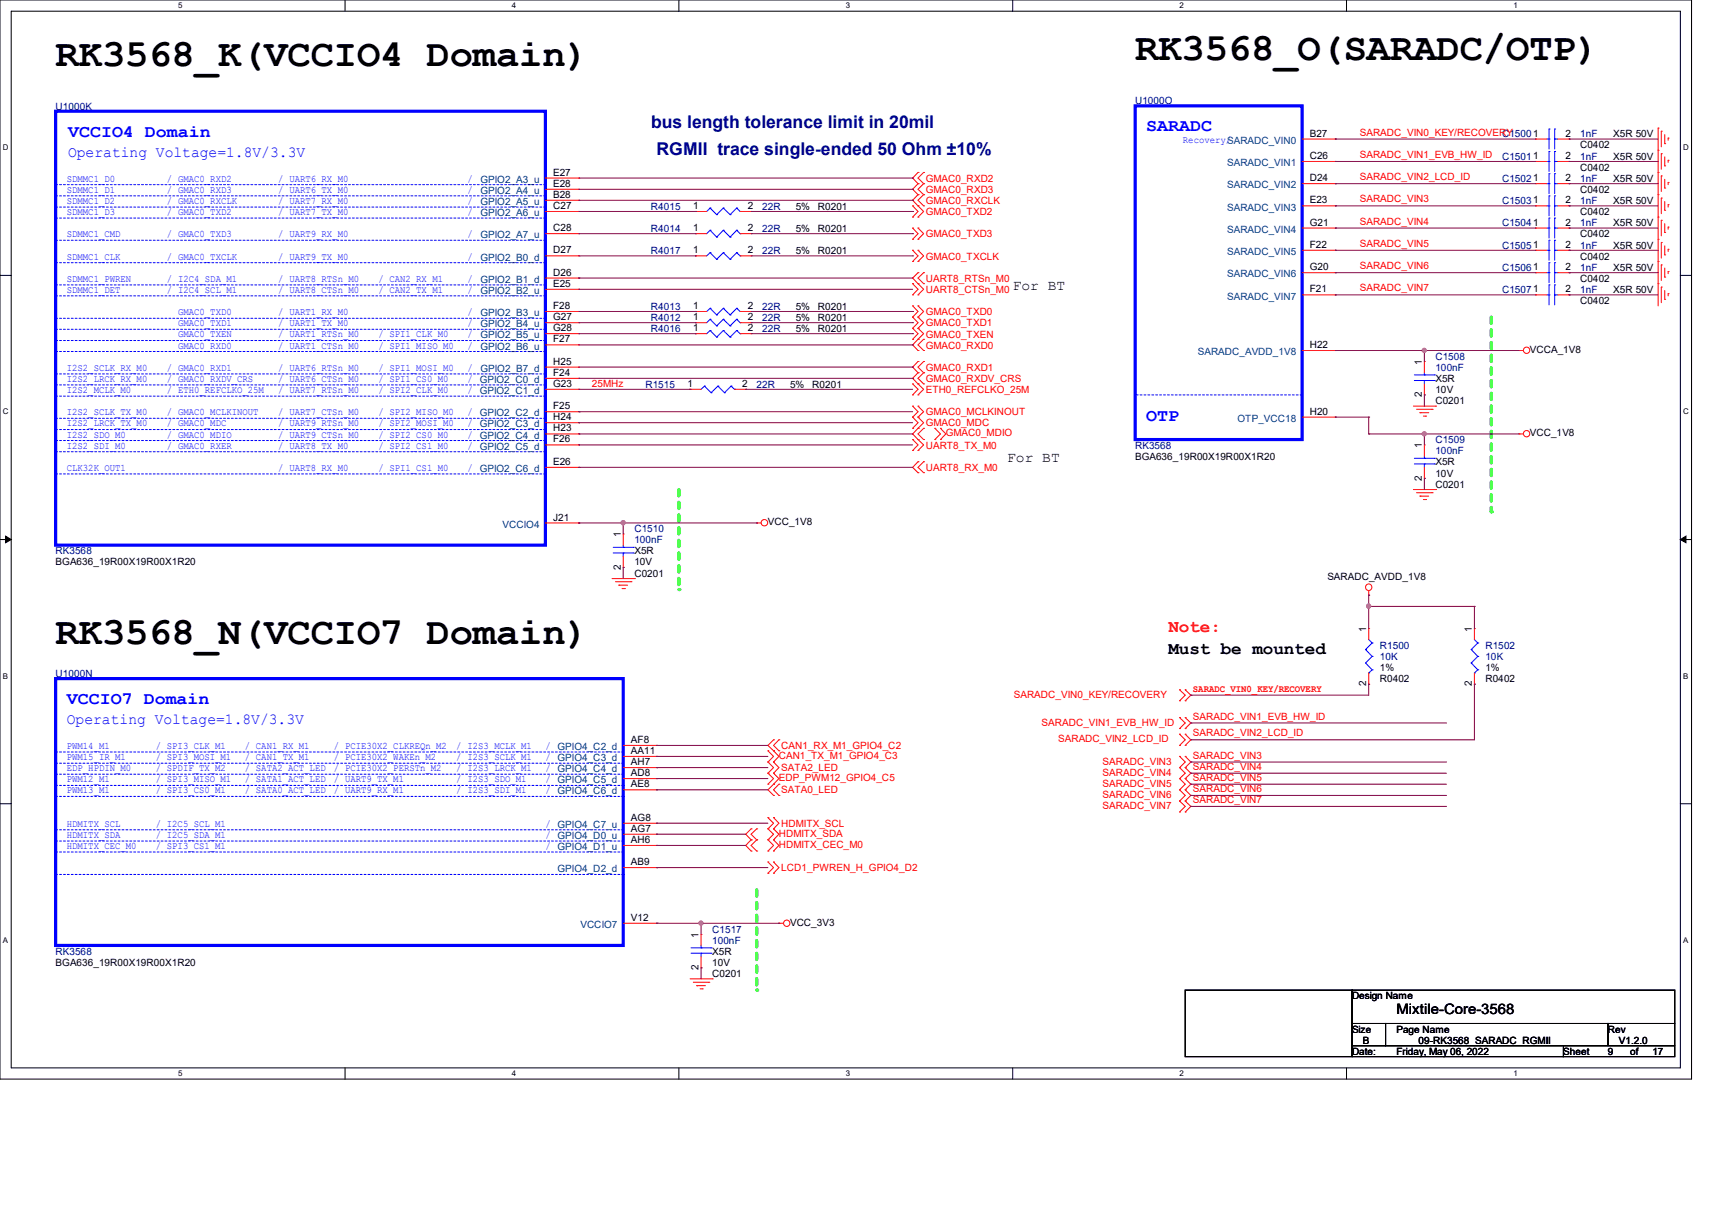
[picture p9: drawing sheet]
<svg xmlns="http://www.w3.org/2000/svg" width="297mm" height="210mm" viewBox="0 0 297 210" stroke-linecap="round" stroke-linejoin="round" font-family="sans-serif">
<path d="M0 0h293.5v187.3h-293.5zM1.9 1.9h289.6v183.4h-289.6z" fill="none" stroke="#000" stroke-width=".17"/>
<g fill="#fff">
<path d="M30.9 .2h.8v1.5h-.8z"/>
<path d="M30.9 185.5h.8v1.6h-.8z"/>
</g>
<path d="M59.9 0v1.9M59.9 185.3v2" fill="none" stroke="#000" stroke-width=".17"/>
<g fill="#fff">
<path d="M88.8 .2h.8v1.5h-.8z"/>
<path d="M88.8 185.5h.8v1.6h-.8z"/>
</g>
<path d="M117.8 0v1.9M117.8 185.3v2" fill="none" stroke="#000" stroke-width=".17"/>
<g fill="#fff">
<path d="M146.7 .2h.8v1.5h-.8z"/>
<path d="M146.7 185.5h.8v1.6h-.8z"/>
</g>
<path d="M175.7 0v1.9M175.7 185.3v2" fill="none" stroke="#000" stroke-width=".17"/>
<g fill="#fff">
<path d="M204.6 .2h.8v1.5h-.8z"/>
<path d="M204.6 185.5h.8v1.6h-.8z"/>
</g>
<path d="M233.6 0v1.9M233.6 185.3v2" fill="none" stroke="#000" stroke-width=".17"/>
<g fill="#fff">
<path d="M262.6 .2h.7v1.5h-.7z"/>
<path d="M262.6 185.5h.7v1.6h-.7z"/>
<path d="M.5 24.8h1v1.6h-1z"/>
<path d="M292 24.8h1v1.6h-1z"/>
<path d="M.5 70.7h1v1.5h-1z"/>
<path d="M292 70.7h1v1.5h-1z"/>
</g>
<path d="M0 47.8h1.9M291.5 47.8h2" fill="none" stroke="#000" stroke-width=".17"/>
<g fill="#fff">
<path d="M.5 116.5h.9v1.6h-.9z"/>
<path d="M292 116.5h.9v1.6h-.9z"/>
</g>
<path d="M0 93.6h1.9M291.5 93.6h2" fill="none" stroke="#000" stroke-width=".17"/>
<path d="M1 93l.9 .6-.9 .6zM291.5 93.6l1-.6v1.2z" fill="#000" stroke="#000" stroke-width=".17"/>
<g fill="#fff">
<path d="M.5 162.4h.9v1.5h-.9z"/>
<path d="M292 162.4h.9v1.5h-.9z"/>
</g>
<path d="M0 139.5h1.9M291.5 139.5h2" fill="none" stroke="#000" stroke-width=".17"/>
<path d="M117.8 85v17.3" fill="none" stroke="#0f0" stroke-width=".55" stroke-dasharray="1.1 1.1"/>
<circle cx="117.8" cy="102.3" r=".28" fill="#0f0" stroke-dasharray="1.1 1.1"/>
<path d="M131.3 154.4v17.4" fill="none" stroke="#0f0" stroke-width=".55" stroke-dasharray="1.1 1.1"/>
<circle cx="131.3" cy="171.8" r=".28" fill="#0f0" stroke-dasharray="1.1 1.1"/>
<path d="M258.7 55v33.8" fill="none" stroke="#0f0" stroke-width=".55" stroke-dasharray="1.1 1.1"/>
<circle cx="258.7" cy="88.8" r=".28" fill="#0f0" stroke-dasharray="1.1 1.1"/>
<g fill="none" stroke="#f00" stroke-width=".17">
<path d="M94.6 30.9h5.8M94.6 32.9h5.8M94.6 34.8h5.8M94.6 36.7h5.8M100.4 30.9h.1M100.4 32.9h.1M100.4 34.8h.1M100.4 36.7h.1M120.6 36.7h.1M120.6 36.7h2M128.4 36.7h1.9M130.3 36.7h.1"/>
<path d="M158.3 37.7h.1M158.3 35.7h.1M158.3 39.6h.1M158.3 35.7l1 1-1 1M158.3 39.6l1 1-1 .9M159.3 29.9h.1M159.3 31.9h.1M159.3 33.8h.1M159.3 35.7h.1M159.3 37.7h.1M159.3 39.6h.1M159.3 29.9l-1 1 1 1"/>
<path d="M159.3 31.9l-1 1 1 .9M159.3 33.8l-1 1 1 .9M159.3 35.7l.9 1-.9 1M159.3 39.6l.9 1-.9 .9M160.2 31.9h.1M160.2 29.9h.1M160.2 33.8h.1M160.2 35.7h.1M160.2 29.9l-.9 1 .9 1M160.2 31.9l-.9 1 .9 .9M160.2 33.8l-.9 1 .9 .9M225.9 24.1h5.7"/>
<path d="M225.9 28h5.7M225.9 31.9h5.7M225.9 35.7h5.7M225.9 39.6h5.7M231.6 24.1h.1M231.6 28h.1M231.6 31.9h.1M231.6 35.7h.1M231.6 39.6h.1M266.4 28h.1M266.4 39.6h.1M266.4 35.7h.1"/>
<path d="M266.4 31.9h.1M266.4 24.1h.1M266.4 24.1h2M266.4 28h2M266.4 31.9h2M266.4 35.7h2M266.4 39.6h2M270.3 24.1h1.9M270.3 28h1.9M270.3 31.9h1.9M270.3 35.7h1.9M270.3 39.6h1.9"/>
<path d="M272.2 28h.1M272.2 39.6h.1M272.2 35.7h.1M272.2 31.9h.1M272.2 24.1h.1M287.7 22.2h.1M287.7 26.1h.1M287.7 29.9h.1M287.7 33.8h.1M287.7 37.7h.1M287.7 22.2v30.9M288.2 22.8h.1"/>
<path d="M288.2 26.7h.1M288.2 30.5h.1M288.2 34.4h.1M288.2 38.2h.1M288.2 22.8v2.7M288.2 26.7v2.7M288.2 30.5v2.7M288.2 34.4v2.7M288.2 38.2v2.7M288.8 24.9h.1M288.8 28.8h.1M288.8 32.6h.1"/>
<path d="M288.8 36.5h.1M288.8 23.4v1.5M288.8 27.2v1.6M288.8 31.1v1.5M288.8 35v1.5M288.8 38.8v1.5M289.4 24h.1M289.4 27.8h.1M289.4 31.7h.1M289.4 35.5h.1M289.4 39.4h.1M289.4 24v.3"/>
<path d="M289.4 27.8v.4M289.4 31.7v.3M289.4 35.5v.4M289.4 39.4v.4M94.6 54.1h5.8M94.6 57.9h5.8M94.6 44.4h5.8M94.6 40.6h5.8M94.6 48.3h5.8M94.6 50.2h5.8M94.6 56h5.8M94.6 59.9h5.8"/>
<path d="M100.4 40.6h.1M100.4 44.4h.1M100.4 48.3h.1M100.4 50.2h.1M100.4 54.1h.1M100.4 56h.1M100.4 57.9h.1M100.4 59.9h.1M120.6 54.1h.1M120.6 57.9h.1M120.6 44.4h.1M120.6 40.6h.1"/>
<path d="M120.6 56h.1M120.6 54.1h2M120.6 57.9h2M120.6 44.4h2M120.6 40.6h2M120.6 56h2M128.4 54.1h1.9M128.4 57.9h1.9M128.4 44.4h1.9M128.4 40.6h1.9M128.4 56h1.9M130.3 54.1h.1"/>
<path d="M130.3 57.9h.1M130.3 44.4h.1M130.3 40.6h.1M130.3 56h.1M158.3 41.5h.1M158.3 45.4h.1M158.3 43.4h.1M158.3 51.2h.1M158.3 49.2h.1M158.3 55h.1M158.3 53.1h.1M158.3 57h.1"/>
<path d="M158.3 58.9h.1M158.3 43.4l1 1-1 1M158.3 49.2l1 1-1 1M158.3 53.1l1 1-1 .9M158.3 55l1 1-1 1M158.3 57l1 .9-1 1M159.3 41.5h.1M159.3 45.4h.1M159.3 43.4h.1M159.3 47.3h.1M159.3 49.2h.1M159.3 51.2h.1"/>
<path d="M159.3 55h.1M159.3 53.1h.1M159.3 57h.1M159.3 58.9h.1M159.3 43.4l.9 1-.9 1M159.3 47.3l-1 1 1 .9M159.3 49.2l.9 1-.9 1M159.3 53.1l.9 1-.9 .9M159.3 55l.9 1-.9 1M159.3 57l.9 .9-.9 1M159.3 58.9l-1 1 1 .9M160.2 49.2h.1"/>
<path d="M160.2 47.3h.1M160.2 58.9h.1M160.2 47.3l-.9 1 .9 .9M160.2 58.9l-.9 1 .9 .9M225.9 43.4h5.7M225.9 47.3h5.7M225.9 51.2h5.7M231.6 43.4h.1M231.6 47.3h.1M231.6 51.2h.1M266.4 43.4h.1M266.4 47.3h.1"/>
<path d="M266.4 51.2h.1M266.4 43.4h2M266.4 47.3h2M266.4 51.2h2M270.3 43.4h1.9M270.3 47.3h1.9M270.3 51.2h1.9M272.2 43.4h.1M272.2 47.3h.1M272.2 51.2h.1M287.7 41.5h.1M287.7 45.4h.1"/>
<path d="M287.7 49.2h.1M288.2 42.1h.1M288.2 46h.1M288.2 49.8h.1M288.2 42.1v2.7M288.2 46v2.7M288.2 49.8v2.7M288.8 40.3h.1M288.8 44.2h.1M288.8 48.1h.1M288.8 51.9h.1M288.8 42.7v1.5"/>
<path d="M288.8 46.5v1.6M288.8 50.4v1.5M289.4 43.3h.1M289.4 47.1h.1M289.4 51h.1M289.4 43.3v.3M289.4 47.1v.4M289.4 51v.4M94.6 75.3h5.8M94.6 63.7h5.8M94.6 65.7h5.8M94.6 67.6h5.8"/>
<path d="M94.6 71.5h5.8M94.6 73.4h5.8M94.6 77.2h5.8M100.4 63.7h.1M100.4 65.7h.1M100.4 67.6h.1M100.4 71.5h.1M100.4 73.4h.1M100.4 75.3h.1M100.4 77.2h.1M119.7 67.6h.1M119.7 67.6h1.9"/>
<path d="M127.4 67.6h2M129.4 67.6h.1M158.3 68.5h.1M158.3 66.6h.1M158.3 72.4h.1M158.3 70.5h.1M158.3 74.3h.1M158.3 78.2h.1M158.3 76.3h.1M158.3 66.6l1 1-1 .9M158.3 70.5l1 1-1 .9M158.3 72.4l1 1-1 .9"/>
<path d="M158.3 76.3l1 .9-1 1M159.3 60.8h.1M159.3 62.7h.1M159.3 64.7h.1M159.3 66.6h.1M159.3 68.5h.1M159.3 72.4h.1M159.3 70.5h.1M159.3 74.3h.1M159.3 76.3h.1M159.3 78.2h.1M159.3 62.7l-1 1 1 1"/>
<path d="M159.3 64.7l-1 1 1 .9M159.3 66.6l.9 1-.9 .9M159.3 70.5l.9 1-.9 .9M159.3 72.4l.9 1-.9 .9M159.3 74.3l-1 1 1 1M159.3 76.3l.9 .9-.9 1M160.2 60.8h.1M160.2 64.7h.1M160.2 62.7h.1M160.2 66.6h.1M160.2 76.3h.1M160.2 74.3h.1"/>
<path d="M160.2 62.7l-.9 1 .9 1M160.2 64.7l-.9 1 .9 .9M160.2 74.3l-.9 1 .9 1M162.2 76.3h.1M162.2 74.3h.1M162.2 74.3l1 1-1 1M163.2 76.3h.1M163.2 74.3h.1M163.2 74.3l.9 1-.9 1M225.9 60.8h5.7M225.9 72.4h5.7M231.6 60.8h.1"/>
<path d="M231.6 72.4h.1M245.2 70.5h3.8M245.7 71h2.8M246.3 71.6h.1M246.3 71.6h1.6M246.9 72.2h.4M247.1 77.2h.1M247.1 62.7h.1M247.1 68.5h.1M247.1 62.7v2M247.1 66.6v1.9M247.1 77.2v2"/>
<path d="M247.3 72.2h.1M248.5 71h.1M249 70.5h.1M263.5 75.3h.1M263.5 60.8h.1M263.5 75.3h.8M263.5 60.8h.8M94.6 90.8h5.8M94.6 81.1h5.8M100.4 81.1h.1M100.4 90.8h.1M108.1 92.7h.1"/>
<path d="M108.1 98.5h.1M108.1 92.7v1.9M108.1 96.5v2M131.3 90.8h.1M131.3 90.8h.7M159.3 80.1h.1M159.3 82h.1M159.3 80.1l-1 1 1 .9M160.2 82h.1M160.2 80.1h.1M160.2 80.1l-.9 1 .9 .9M245.2 85h3.8"/>
<path d="M245.7 85.5h2.8M246.3 86.1h.1M246.3 86.1h1.6M246.9 86.7h.4M247.1 83h.1M247.1 81.1v1.9M247.3 86.7h.1M248.5 85.5h.1M249 85h.1M106.2 100.4h3.9M106.8 101h2.7M107.4 101.6h.1"/>
<path d="M107.4 101.6h1.5M107.9 102.2h.4M108.3 102.2h.1M109.5 101h.1M110.1 100.4h.1M204.6 119.7h.1M204.6 119.7l1 .9-1 1M205.6 119.7h.1M205.6 119.7l1 .9-1 1M237.4 103.3h.1M237.4 109.1h.1M237.4 118.7h.1"/>
<path d="M237.4 102.5v.8M237.4 109.1v1.9M237.4 116.8v1.9M255.8 109.1h.1M255.8 118.7h.1M255.8 109.1v1.9M255.8 116.8v1.9M108.1 129.4h5.8M108.1 131.3h5.8M108.1 133.2h5.8M108.1 135.1h5.8M108.1 137.1h5.8"/>
<path d="M113.9 129.4h.1M113.9 131.3h.1M113.9 133.2h.1M113.9 135.1h.1M113.9 137.1h.1M133.2 134.2h.1M133.2 132.2h.1M133.2 130.3h.1M133.2 136.1h.1M133.2 132.2l1 1-1 1M133.2 130.3l1 1-1 .9M133.2 134.2l1 .9-1 1"/>
<path d="M134.2 128.4h.1M134.2 130.3h.1M134.2 134.2h.1M134.2 132.2h.1M134.2 136.1h.1M134.2 138h.1M134.2 128.4l-1 1 1 .9M134.2 132.2l.9 1-.9 1M134.2 130.3l.9 1-.9 .9M134.2 136.1l-1 1 1 .9M134.2 134.2l.9 .9-.9 1M135.1 130.3h.1"/>
<path d="M135.1 128.4h.1M135.1 138h.1M135.1 136.1h.1M135.1 128.4l-.9 1 .9 .9M135.1 136.1l-.9 1 .9 .9M204.6 121.6h.1M204.6 124.5h.1M204.6 126.4h.1M204.6 127.4h.1M204.6 129.4h.1M204.6 131.3h.1M204.6 133.2h.1"/>
<path d="M204.6 135.1h.1M204.6 137.1h.1M204.6 139h.1M204.6 124.5l1 1-1 .9M204.6 127.4l1 1-1 1M204.6 131.3l1 .9-1 1M204.6 133.2l1 1-1 .9M204.6 135.1l1 1-1 1M204.6 137.1l1 .9-1 1M204.6 139l1 1-1 .9M205.6 121.6h.1M205.6 126.4h.1"/>
<path d="M205.6 124.5h.1M205.6 129.4h.1M205.6 127.4h.1M205.6 133.2h.1M205.6 131.3h.1M205.6 135.1h.1M205.6 137.1h.1M205.6 139h.1M205.6 124.5l1 1-1 .9M205.6 127.4l1 1-1 1M205.6 131.3l1 .9-1 1M205.6 133.2l1 1-1 .9"/>
<path d="M205.6 135.1l1 1-1 1M205.6 137.1l1 .9-1 1M205.6 139l1 1-1 .9M108.1 142.9h5.8M108.1 144.8h5.8M108.1 146.7h5.8M108.1 150.6h5.8M113.9 142.9h.1M113.9 144.8h.1M113.9 146.7h.1M113.9 150.6h.1M130.3 145.8h.1"/>
<path d="M130.3 147.7h.1M130.3 143.8h.1M130.3 145.8l-.9 .9 .9 1M130.3 143.8l-.9 1 .9 1M131.3 147.7h.1M131.3 145.8h.1M131.3 143.8h.1M131.3 145.8l-1 .9 1 1M131.3 143.8l-1 1 1 1M133.2 147.7h.1M133.2 145.8h.1M133.2 143.8h.1"/>
<path d="M133.2 141.9h.1M133.2 151.6h.1M133.2 149.6h.1M133.2 149.6l1 1-1 1M133.2 141.9l1 1-1 .9M133.2 145.8l1 .9-1 1M133.2 143.8l1 1-1 1M134.2 147.7h.1M134.2 145.8h.1M134.2 143.8h.1M134.2 141.9h.1M134.2 151.6h.1"/>
<path d="M134.2 149.6h.1M134.2 145.8l.9 .9-.9 1M134.2 141.9l.9 1-.9 .9M134.2 143.8l.9 1-.9 1M134.2 149.6l.9 1-.9 1M204.6 140.9h.1M205.6 140.9h.1M108.1 160.2h5.8M113.9 160.2h.1M119.7 169.9h3.9M120.3 170.5h2.7M120.9 171.1h.1"/>
<path d="M120.9 171.1h1.5M121.5 171.6h.3M121.6 162.2h.1M121.6 168h.1M121.6 162.2v1.9M121.6 166v2M121.8 171.6h.1M123 170.5h.1M123.6 169.9h.1M135.1 160.2h.1M135.1 160.2h.8"/>
<circle cx="264.8" cy="60.8" r=".55"/>
<circle cx="264.8" cy="75.3" r=".55"/>
<circle cx="132.6" cy="90.7" r=".56"/>
<circle cx="237.4" cy="101.9" r=".56"/>
<circle cx="136.5" cy="160.2" r=".55"/>
</g>
<path d="M205.6 171.8h29v11.6h-29zM234.6 171.8h55.9v5.8h-55.9zM234.6 177.6h5.8v3.9h-5.8zM240.4 177.6h38.6v3.9h-38.6zM279 177.6h11.5v3.9h-11.5zM234.6 181.5h36.6v1.9h-36.6zM271.2 181.5h19.3v1.9h-19.3z" fill="none" stroke="#000" stroke-width=".17"/>
<g fill="none" stroke="#00f" stroke-width=".17">
<path d="M123.2 40h.1M123.2 36.1h.1M123.2 40l-.6 .6M123.2 40l1.1 1.1M123.2 36.1l-.6 .6M123.2 36.1l1.1 1.2M124.3 37.3h.1M125.5 40h.1M125.5 36.1h.1M125.5 40l-1.2 1.1M125.5 40l1.2 1.1M125.5 36.1l-1.2 1.2"/>
<path d="M125.5 36.1l1.2 1.2M126.7 37.3h.1M127.8 40h.1M127.8 36.1h.1M127.8 40l-1.1 1.1M127.8 40l.6 .6M127.8 36.1l-1.1 1.2M127.8 36.1l.6 .6M128.4 36.7h.1M268.4 28h.3M268.4 39.6h.3M268.4 35.7h.3"/>
<path d="M268.4 31.9h.3M268.4 24.1h.3M268.7 28h.1M268.7 26.3h.1M268.7 39.6h.1M268.7 37.8h.1M268.7 35.7h.1M268.7 34h.1M268.7 31.9h.1M268.7 30.1h.1M268.7 24.1h.1M268.7 22.4h.1"/>
<path d="M268.7 22.4v3.5M268.7 26.3v3.5M268.7 30.1v3.5M268.7 34v3.5M268.7 37.8v3.5M269.7 26.3h.1M269.7 28h.1M269.7 37.8h.1M269.7 39.6h.1M269.7 34h.1M269.7 35.7h.1M269.7 30.1h.1"/>
<path d="M269.7 31.9h.1M269.7 22.4h.1M269.7 24.1h.1M269.7 28h.6M269.7 22.4v3.5M269.7 26.3v3.5M269.7 30.1v3.5M269.7 34v3.5M269.7 37.8v3.5M269.7 39.6h.6M269.7 35.7h.6M269.7 31.9h.6"/>
<path d="M269.7 24.1h.6M123.2 53.5h.1M123.2 57.4h.1M123.2 43.9h.1M123.2 55.4h.1M123.2 53.5l-.6 .6M123.2 53.5l1.1 1.2M123.2 57.4l-.6 .5M123.2 57.4l1.1 1.1M123.2 43.9l-.6 .5M123.2 43.9l1.1 1.1M123.2 55.4l-.6 .6"/>
<path d="M123.2 55.4l1.1 1.2M124.3 54.7h.1M124.3 58.5h.1M124.3 45h.1M124.3 41.1h.1M124.3 56.6h.1M125.5 53.5h.1M125.5 57.4h.1M125.5 43.9h.1M125.5 55.4h.1M125.5 53.5l-1.2 1.2M125.5 53.5l1.2 1.2"/>
<path d="M125.5 57.4l-1.2 1.1M125.5 57.4l1.2 1.1M125.5 43.9l-1.2 1.1M125.5 43.9l1.2 1.1M125.5 55.4l-1.2 1.2M125.5 55.4l1.2 1.2M126.7 54.7h.1M126.7 58.5h.1M126.7 45h.1M126.7 41.1h.1M126.7 56.6h.1M127.8 53.5h.1"/>
<path d="M127.8 57.4h.1M127.8 43.9h.1M127.8 55.4h.1M127.8 53.5l-1.1 1.2M127.8 53.5l.6 .6M127.8 57.4l-1.1 1.1M127.8 57.4l.6 .5M127.8 43.9l-1.1 1.1M127.8 43.9l.6 .5M127.8 55.4l-1.1 1.2M127.8 55.4l.6 .6M128.4 54.1h.1"/>
<path d="M128.4 57.9h.1M128.4 44.4h.1M128.4 40.6h.1M128.4 56h.1M268.4 43.4h.3M268.4 47.3h.3M268.4 51.2h.3M268.7 43.4h.1M268.7 41.7h.1M268.7 47.3h.1M268.7 45.6h.1M268.7 51.2h.1"/>
<path d="M268.7 49.4h.1M268.7 41.7v3.5M268.7 45.6v3.5M268.7 49.4v3.5M269.7 41.7h.1M269.7 43.4h.1M269.7 45.6h.1M269.7 47.3h.1M269.7 49.4h.1M269.7 51.2h.1M269.7 41.7v3.5M269.7 45.6v3.5"/>
<path d="M269.7 49.4v3.5M269.7 43.4h.6M269.7 47.3h.6M269.7 51.2h.6M122.2 67h.1M122.2 67l-.6 .6M122.2 67l1.2 1.2M123.4 68.2h.1M124.5 67h.1M124.5 67l-1.1 1.2M124.5 67l1.2 1.2M125.7 68.2h.1"/>
<path d="M126.8 67h.1M126.8 67l-1.1 1.2M126.8 67l.6 .6M127.4 67.6h.1M245.4 79.5h3.4M245.4 66h3.4M245.4 65.1h3.4M247.1 79.5h.1M247.1 65.1h.1M247.1 66h.1M247.1 64.7v.4M247.1 66v.6"/>
<path d="M247.1 79.2v.3M248.8 79.5h.1M248.8 66h.1M248.8 65.1h.1M106.4 96h3.5M106.4 95h3.5M108.1 95h.1M108.1 96h.1M108.1 94.6v.4M108.1 96v.5M109.9 96h.1M109.9 95h.1"/>
<path d="M245.4 80.5h3.4M247.1 80.5h.1M247.1 80.5v.6M248.8 80.5h.1M236.9 112.7h.1M236.9 115.1h.1M236.9 112.7l1.1 1.2M236.9 115.1l1.1 1.1M237.4 116.8h.1M237.4 111l.6 .6M238 111.6h.1M238 113.9h.1"/>
<path d="M238 116.2h.1M238 111.6l-1.1 1.1M238 113.9l-1.1 1.2M238 116.2l-.6 .6M255.2 112.7h.1M255.2 115.1h.1M255.2 112.7l1.2 1.2M255.2 115.1l1.2 1.1M255.8 116.8h.1M255.8 111l.6 .6M256.4 111.6h.1M256.4 113.9h.1"/>
<path d="M256.4 116.2h.1M256.4 111.6l-1.2 1.1M256.4 113.9l-1.2 1.2M256.4 116.2l-.6 .6M119.9 165.4h3.5M119.9 164.5h3.5M121.6 164.5h.1M121.6 165.4h.1M121.6 164.1v.4M121.6 165.4v.6M123.4 165.4h.1M123.4 164.5h.1"/>
</g>
<path d="M9.7 19.3h84.9v75.3h-84.9zM196.9 18.4h29v57.9h-29zM9.7 117.8h98.4v46.3h-98.4z" fill="none" stroke="#00f" stroke-width=".55"/>
<g fill="none" stroke="#00f" stroke-width=".17" stroke-dasharray=".3 .3">
<path d="M9.7 37.8h84.9M9.7 32h84.9M9.7 34h84.9M9.7 35.9h84.9M94.6 37.8h.1M94.6 32h.1M94.6 34h.1M94.6 35.9h.1M9.7 57.1h84.9M9.7 59.1h84.9M9.7 55.2h84.9M9.7 49.4h84.9"/>
<path d="M9.7 51.4h84.9M9.7 45.6h84.9M9.7 41.7h84.9M94.6 57.1h.1M94.6 59.1h.1M94.6 55.2h.1M94.6 49.4h.1M94.6 51.4h.1M94.6 45.6h.1M94.6 41.7h.1M9.7 68.7h84.9M9.7 61h84.9"/>
<path d="M9.7 66.8h84.9M9.7 76.5h84.9M9.7 74.5h84.9M9.7 78.4h84.9M9.7 64.9h84.9M9.7 72.6h84.9M94.6 68.7h.1M94.6 61h.1M94.6 66.8h.1M94.6 76.5h.1M94.6 74.5h.1M94.6 78.4h.1"/>
<path d="M94.6 64.9h.1M94.6 72.6h.1M196.9 68.5h.1M225.9 68.5h-29M9.7 82.3h84.9M94.6 82.3h.1M9.7 132.5h98.4M9.7 136.3h98.4M9.7 138.2h98.4M9.7 130.5h98.4M9.7 134.4h98.4M108.1 132.5h.1"/>
<path d="M108.1 136.3h.1M108.1 138.2h.1M108.1 130.5h.1M108.1 134.4h.1M9.7 146h98.4M9.7 147.9h98.4M9.7 151.8h98.4M9.7 144h98.4M108.1 146h.1M108.1 147.9h.1M108.1 151.8h.1M108.1 144h.1"/>
</g>
<g fill="none" stroke="#800040" stroke-width=".17">
<path d="M100.4 30.9h57.9M100.4 32.9h57.9M100.4 34.8h57.9M100.4 36.7h20.2M120.6 36.7h.1M130.3 36.7h28M158.3 30.9h.1M158.3 32.9h.1M158.3 34.8h.1M158.3 36.7h.1M231.6 24.1h.1M231.6 28h.1"/>
<path d="M231.6 31.9h.1M231.6 35.7h.1M231.6 39.6h.1M231.6 24.1h34.8M231.6 28h34.8M231.6 31.9h34.8M231.6 35.7h34.8M231.6 39.6h34.8M272.2 24.1h.1M272.2 28h.1M272.2 31.9h.1M272.2 35.7h.1"/>
<path d="M272.2 39.6h.1M272.2 24.1h15.5M272.2 28h15.5M272.2 31.9h15.5M272.2 35.7h15.5M272.2 39.6h15.5M100.4 48.3h.1M100.4 50.2h.1M100.4 40.6h20.2M100.4 54.1h20.2M100.4 56h20.2M100.4 57.9h20.2"/>
<path d="M100.4 59.9h57.9M100.4 44.4h20.2M100.4 48.3h57.9M100.4 50.2h57.9M120.6 40.6h.1M120.6 54.1h.1M120.6 56h.1M120.6 57.9h.1M120.6 44.4h.1M130.3 40.6h28M130.3 54.1h28M130.3 56h28"/>
<path d="M130.3 57.9h28M130.3 44.4h28M158.3 59.9h.1M158.3 56h.1M158.3 54.1h.1M158.3 40.6h.1M158.3 57.9h.1M158.3 44.4h.1M231.6 43.4h.1M231.6 47.3h.1M231.6 51.2h.1M231.6 43.4h34.8"/>
<path d="M231.6 47.3h34.8M231.6 51.2h34.8M272.2 43.4h.1M272.2 47.3h.1M272.2 51.2h.1M272.2 43.4h15.5M272.2 47.3h15.5M272.2 51.2h15.5M100.4 71.5h.1M100.4 73.4h.1M100.4 75.3h.1M100.4 77.2h.1"/>
<path d="M100.4 75.3h57.9M100.4 67.6h19.3M100.4 71.5h57.9M100.4 73.4h57.9M100.4 77.2h57.9M100.4 63.7h57.9M100.4 65.7h57.9M119.7 67.6h.1M129.4 67.6h.1M129.4 67.6h28.9M158.3 63.7h.1M158.3 65.7h.1"/>
<path d="M231.6 60.8h.1M231.6 72.4h.1M231.6 60.8h31.9M231.6 72.4h5.8M237.4 72.4h.1M237.4 75.3h.1M237.4 75.3h26.1M237.4 72.4v2.9M247.1 60.8h.1M247.1 68.5h.1M247.1 75.3h.1M247.1 60.8v1.9"/>
<path d="M247.1 68.5v2M247.1 75.3v1.9M100.4 90.8h.1M100.4 81.1h.1M100.4 90.8h30.9M100.4 81.1h57.9M108.1 90.8h.1M108.1 98.5h.1M108.1 90.8v1.9M108.1 98.5v1.9M131.3 90.8h.1M247.1 83h.1"/>
<path d="M247.1 83v2M237.4 103.3h.1M237.4 118.7h.1M237.4 105.2h.1M237.4 103.3v5.8M237.4 118.7v1.9h-30.8M237.4 105.2h18.4M255.8 118.7h.1M255.8 105.2h.1M255.8 105.2v3.9M255.8 118.7v9.7h-49.2M113.9 129.4h.1"/>
<path d="M113.9 131.3h.1M113.9 133.2h.1M113.9 135.1h.1M113.9 137.1h.1M113.9 129.4h19.3M113.9 131.3h19.3M113.9 133.2h19.3M113.9 135.1h19.3M113.9 137.1h19.3M206.6 120.6h.1M206.6 128.4h.1M206.6 132.2h.1"/>
<path d="M206.6 134.2h.1M206.6 136.1h.1M206.6 138h.1M206.6 140h.1M206.6 125.5h.1M206.6 132.2h44.4M206.6 134.2h44.4M206.6 136.1h44.4M206.6 138h44.4M206.6 140h44.4M206.6 125.5h44.4M113.9 146.7h.1"/>
<path d="M113.9 142.9h.1M113.9 144.8h.1M113.9 150.6h.1M113.9 146.7h15.5M113.9 142.9h19.3M113.9 144.8h15.5M113.9 150.6h19.3M113.9 160.2h.1M113.9 160.2h21.2M121.6 160.2h.1M121.6 168h.1M121.6 160.2v2"/>
<path d="M121.6 168v1.9M135.1 160.2h.1"/>
</g>
<g fill="#f0f" stroke="#f0f" stroke-width=".17">
<circle cx="108.1" cy="90.7" r=".37"/>
<circle cx="121.6" cy="160.2" r=".36"/>
<circle cx="247.1" cy="60.8" r=".36"/>
<circle cx="247.1" cy="75.3" r=".36"/>
<circle cx="237.4" cy="105.2" r=".37"/>
</g>
<g font-size="6.7">
<text x="9.7" y="11.4">RK3568_K(VCCIO4 Domain)</text>
<text x="196.9" y="10.4">RK3568_O(SARADC/OTP)</text>
<text x="9.7" y="111.8">RK3568_N(VCCIO7 Domain)</text>
</g>
<g font-size="3" fill="#00f">
<text x="11.8" y="23.8">VCCIO4 Domain</text>
<text x="198.9" y="22.8">SARADC</text>
<text x="198.9" y="73">OTP</text>
<text x="11.6" y="122.3">VCCIO7 Domain</text>
</g>
<g font-size="3" fill="#000080">
<text x="112.9" y="22.1">bus length tolerance limit in 20mil</text>
<text x="113.9" y="27">RGMII trace single-ended 50 Ohm ±10%</text>
</g>
<text font-size="3" fill="#f00" x="202.7" y="109.7">Note:</text>
<text font-size="3" x="202.7" y="113.5">Must be mounted</text>
<g font-size="2.7" fill="#00f">
<text x="11.8" y="27.3">Operating Voltage=1.8V/3.3V</text>
<text x="11.6" y="125.7">Operating Voltage=1.8V/3.3V</text>
</g>
<g font-size="2.5">
<text x="175.7" y="50.2">For BT</text>
<text x="174.7" y="80.2">For BT</text>
<text x="242.3" y="176">Mixtile-Core-3568</text>
</g>
<g font-size="1.7" fill="#000080">
<text x="9.7" y="19">U1000K</text>
<text x="196.9" y="18">U1000O</text>
<text x="260.6" y="23.8">C15001</text>
<text x="274.1" y="23.8">1nF</text>
<text x="260.6" y="27.7">C15011</text>
<text x="274.1" y="27.7">1nF</text>
<text x="260.6" y="35.4">C15031</text>
<text x="260.6" y="31.5">C15021</text>
<text x="274.1" y="35.4">1nF</text>
<text x="274.1" y="31.5">1nF</text>
<text x="112.9" y="40.2">R4014</text>
<text x="112.9" y="36.4">R4015</text>
<text x="132.2" y="40.2">22R</text>
<text x="132.2" y="36.4">22R</text>
<text x="260.6" y="39.3">C15041</text>
<text x="274.1" y="39.3">1nF</text>
<text x="112.9" y="44.1">R4017</text>
<text x="132.2" y="44.1">22R</text>
<text x="260.6" y="43.1">C15051</text>
<text x="260.6" y="47">C15061</text>
<text x="274.1" y="43.1">1nF</text>
<text x="274.1" y="47">1nF</text>
<text x="112.9" y="53.8">R4013</text>
<text x="132.2" y="53.8">22R</text>
<text x="260.6" y="50.8">C15071</text>
<text x="274.1" y="50.8">1nF</text>
<text x="112.9" y="57.6">R4016</text>
<text x="112.9" y="55.7">R4012</text>
<text x="132.2" y="57.6">22R</text>
<text x="132.2" y="55.7">22R</text>
<text x="249" y="62.4">C1508</text>
<text x="249" y="64.3">100nF</text>
<text x="112" y="67.3">R1515</text>
<text x="131.3" y="67.3">22R</text>
<text x="196.9" y="77.9">RK3568</text>
<text x="249" y="76.9">C1509</text>
<text x="249" y="78.8">100nF</text>
<text x="110.1" y="92.4">C1510</text>
<text x="110.1" y="94.3">100nF</text>
<text x="9.7" y="96.2">RK3568</text>
<text x="239.4" y="112.6">R1500</text>
<text x="257.7" y="112.6">R1502</text>
<text x="9.7" y="117.4">U1000N</text>
<text x="239.4" y="114.6">10K</text>
<text x="257.7" y="114.6">10K</text>
<text x="123.6" y="161.8">C1517</text>
<text x="9.7" y="165.7">RK3568</text>
<text x="123.6" y="163.8">100nF</text>
</g>
<g font-size="1.7">
<text x="227.2" y="23.7">B27</text>
<text x="271.6" y="23.7">2</text>
<text x="279.9" y="23.8">X5R 50V</text>
<text x="227.2" y="27.6">C26</text>
<text x="271.6" y="27.6">2</text>
<text x="274.1" y="29.6">C0402</text>
<text x="274.1" y="25.7">C0402</text>
<text x="279.9" y="27.7">X5R 50V</text>
<text x="96" y="30.5">E27</text>
<text x="96" y="32.4">E28</text>
<text x="96" y="34.3">B28</text>
<text x="227.2" y="31.5">D24</text>
<text x="227.2" y="35.3">E23</text>
<text x="271.6" y="35.3">2</text>
<text x="271.6" y="31.5">2</text>
<text x="274.1" y="33.5">C0402</text>
<text x="279.9" y="35.4">X5R 50V</text>
<text x="279.9" y="31.5">X5R 50V</text>
<text x="96" y="36.3">C27</text>
<text x="96" y="40.1">C28</text>
<text x="120.3" y="40.1">1</text>
<text x="120.3" y="36.3">1</text>
<text x="129.7" y="40.1">2</text>
<text x="129.7" y="36.3">2</text>
<text x="138" y="40.2">5%</text>
<text x="138" y="36.4">5%</text>
<text x="141.9" y="40.2">R0201</text>
<text x="141.9" y="36.4">R0201</text>
<text x="227.2" y="39.2">G21</text>
<text x="271.6" y="39.2">2</text>
<text x="274.1" y="41.2">C0402</text>
<text x="274.1" y="37.3">C0402</text>
<text x="279.9" y="39.3">X5R 50V</text>
<text x="96" y="44">D27</text>
<text x="96" y="47.8">D26</text>
<text x="120.3" y="44">1</text>
<text x="129.7" y="44">2</text>
<text x="138" y="44.1">5%</text>
<text x="141.9" y="44.1">R0201</text>
<text x="227.2" y="43">F22</text>
<text x="227.2" y="46.9">G20</text>
<text x="271.6" y="43">2</text>
<text x="271.6" y="46.9">2</text>
<text x="274.1" y="45">C0402</text>
<text x="279.9" y="43.1">X5R 50V</text>
<text x="279.9" y="47">X5R 50V</text>
<text x="96" y="49.8">E25</text>
<text x="96" y="53.6">F28</text>
<text x="120.3" y="53.6">1</text>
<text x="129.7" y="53.6">2</text>
<text x="138" y="53.8">5%</text>
<text x="141.9" y="53.8">R0201</text>
<text x="227.2" y="50.8">F21</text>
<text x="271.6" y="50.8">2</text>
<text x="274.1" y="48.9">C0402</text>
<text x="274.1" y="52.8">C0402</text>
<text x="279.9" y="50.8">X5R 50V</text>
<text x="96" y="55.6">G27</text>
<text x="96" y="57.5">G28</text>
<text x="96" y="59.4">F27</text>
<text x="120.3" y="57.5">1</text>
<text x="120.3" y="55.6">1</text>
<text x="129.7" y="57.5">2</text>
<text x="129.7" y="55.6">2</text>
<text x="138" y="57.6">5%</text>
<text x="138" y="55.7">5%</text>
<text x="141.9" y="57.6">R0201</text>
<text x="141.9" y="55.7">R0201</text>
<text x="96" y="63.3">H25</text>
<text x="96" y="65.2">F24</text>
<text x="227.2" y="60.4">H22</text>
<text x="246.7" y="63.3" transform="rotate(-90 246.7 63.3)">1</text>
<text x="265.4" y="61.3">VCCA_1V8</text>
<text x="96" y="67.1">G23</text>
<text x="96" y="71">F25</text>
<text x="119.3" y="67.1">1</text>
<text x="128.8" y="67.1">2</text>
<text x="137.1" y="67.3">5%</text>
<text x="140.9" y="67.3">R0201</text>
<text x="227.2" y="72">H20</text>
<text x="246.7" y="69" transform="rotate(-90 246.7 69)">2</text>
<text x="249" y="70.1">C0201</text>
<text x="249" y="66.3">X5R</text>
<text x="249" y="68.2">10V</text>
<text x="96" y="72.9">H24</text>
<text x="96" y="74.9">H23</text>
<text x="96" y="76.8">F26</text>
<text x="246.7" y="77.8" transform="rotate(-90 246.7 77.8)">1</text>
<text x="265.4" y="75.7">VCC_1V8</text>
<text x="96" y="80.7">E26</text>
<text x="196.9" y="79.8">BGA636_19R00X19R00X1R20</text>
<text x="246.7" y="83.5" transform="rotate(-90 246.7 83.5)">2</text>
<text x="249" y="80.8">X5R</text>
<text x="249" y="82.7">10V</text>
<text x="249" y="84.6">C0201</text>
<text x="96" y="90.3">J21</text>
<text x="107.7" y="93.3" transform="rotate(-90 107.7 93.3)">1</text>
<text x="133.2" y="91.2">VCC_1V8</text>
<text x="9.7" y="98.1">BGA636_19R00X19R00X1R20</text>
<text x="107.7" y="98.9" transform="rotate(-90 107.7 98.9)">2</text>
<text x="110.1" y="100.1">C0201</text>
<text x="110.1" y="96.2">X5R</text>
<text x="110.1" y="98.1">10V</text>
<text x="230.3" y="100.7">SARADC_AVDD_1V8</text>
<text x="237" y="109.7" transform="rotate(-90 237 109.7)">1</text>
<text x="255.4" y="109.7" transform="rotate(-90 255.4 109.7)">1</text>
<text x="237" y="119.1" transform="rotate(-90 237 119.1)">2</text>
<text x="239.4" y="118.4">R0402</text>
<text x="239.4" y="116.5">1%</text>
<text x="255.4" y="119.1" transform="rotate(-90 255.4 119.1)">2</text>
<text x="257.7" y="118.4">R0402</text>
<text x="257.7" y="116.5">1%</text>
<text x="109.5" y="128.9">AF8</text>
<text x="109.5" y="130.9">AA11</text>
<text x="109.5" y="132.8">AH7</text>
<text x="109.5" y="134.7">AD8</text>
<text x="109.5" y="136.7">AE8</text>
<text x="109.5" y="142.5">AG8</text>
<text x="109.5" y="144.4">AG7</text>
<text x="109.5" y="146.3">AH6</text>
<text x="109.5" y="150.2">AB9</text>
<text x="109.5" y="159.8">V12</text>
<text x="137.1" y="160.7">VCC_3V3</text>
<text x="9.7" y="167.6">BGA636_19R00X19R00X1R20</text>
<text x="121.2" y="162.7" transform="rotate(-90 121.2 162.7)">1</text>
<text x="123.6" y="165.7">X5R</text>
<text x="123.6" y="167.6">10V</text>
<text x="121.2" y="168.4" transform="rotate(-90 121.2 168.4)">2</text>
<text x="123.6" y="169.6">C0201</text>
<text x="234.5" y="173.4">Design Name</text>
<text x="234.5" y="179.2">Size</text>
<text x="242.3" y="179.2">Page Name</text>
<text x="279" y="179.2">Rev</text>
<text x="234.5" y="183.1">Date:</text>
<text x="236.5" y="181.1">B</text>
<text x="242.3" y="183.1">Friday, May 06, 2022</text>
<text x="246.1" y="181.1">09-RK3568_SARADC_RGMII</text>
<text x="271.2" y="183.1">Sheet</text>
<text x="279" y="183.1">9</text>
<text x="280.9" y="181.1">V1.2.0</text>
<text x="282.8" y="183.1">of</text>
<text x="286.7" y="183.1">17</text>
</g>
<g font-size="1.7" fill="#f00">
<text x="235.9" y="23.5">SARADC_VIN0_KEY/RECOVERY</text>
<text x="235.9" y="27.4">SARADC_VIN1_EVB_HW_ID</text>
<text x="160.6" y="31.5">GMAC0_RXD2</text>
<text x="160.6" y="33.5">GMAC0_RXD3</text>
<text x="160.6" y="35.4">GMAC0_RXCLK</text>
<text x="235.9" y="31.3">SARADC_VIN2_LCD_ID</text>
<text x="235.9" y="35.1">SARADC_VIN3</text>
<text x="160.6" y="37.3">GMAC0_TXD2</text>
<text x="160.6" y="41.2">GMAC0_TXD3</text>
<text x="235.9" y="39">SARADC_VIN4</text>
<text x="160.6" y="45">GMAC0_TXCLK</text>
<text x="235.9" y="42.8">SARADC_VIN5</text>
<text x="235.9" y="46.7">SARADC_VIN6</text>
<text x="160.6" y="48.9">UART8_RTSn_M0</text>
<text x="160.6" y="50.8">UART8_CTSn_M0</text>
<text x="235.9" y="50.6">SARADC_VIN7</text>
<text x="160.6" y="54.7">GMAC0_TXD0</text>
<text x="160.6" y="56.6">GMAC0_TXD1</text>
<text x="160.6" y="58.6">GMAC0_TXEN</text>
<text x="160.6" y="60.5">GMAC0_RXD0</text>
<text x="160.6" y="64.3">GMAC0_RXD1</text>
<text x="102.7" y="67.2">25MHz</text>
<text x="160.6" y="66.3">GMAC0_RXDV_CRS</text>
<text x="160.6" y="68.2">ETH0_REFCLKO_25M</text>
<text x="160.6" y="72.1">GMAC0_MCLKINOUT</text>
<text x="160.6" y="74">GMAC0_MDC</text>
<text x="160.6" y="77.9">UART8_TX_M0</text>
<text x="164.1" y="75.7">GMAC0_MDIO</text>
<text x="160.6" y="81.7">UART8_RX_M0</text>
<text x="175.9" y="121.1">SARADC_VIN0_KEY/RECOVERY</text>
<text x="180.7" y="125.9">SARADC_VIN1_EVB_HW_ID</text>
<text x="206.9" y="124.9">SARADC_VIN1_EVB_HW_ID</text>
<text x="207" y="120.1">SARADC_VIN0_KEY/RECOVERY</text>
<text x="135.1" y="131.7">CAN1_TX_M1_GPIO4_C3</text>
<text x="135.5" y="130">CAN1_RX_M1_GPIO4_C2</text>
<text x="183.6" y="128.8">SARADC_VIN2_LCD_ID</text>
<text x="206.9" y="127.8">SARADC_VIN2_LCD_ID</text>
<text x="206.9" y="131.7">SARADC_VIN3</text>
<text x="135.1" y="135.6">EDP_PWM12_GPIO4_C5</text>
<text x="135.5" y="133.9">SATA2_LED</text>
<text x="135.5" y="137.7">SATA0_LED</text>
<text x="191.3" y="132.7">SARADC_VIN3</text>
<text x="191.3" y="134.6">SARADC_VIN4</text>
<text x="191.3" y="136.6">SARADC_VIN5</text>
<text x="206.9" y="133.6">SARADC_VIN4</text>
<text x="206.9" y="135.5">SARADC_VIN5</text>
<text x="206.9" y="137.5">SARADC_VIN6</text>
<text x="135.5" y="143.5">HDMITX_SCL</text>
<text x="191.3" y="138.5">SARADC_VIN6</text>
<text x="191.3" y="140.4">SARADC_VIN7</text>
<text x="206.9" y="139.4">SARADC_VIN7</text>
<text x="135.1" y="147.2">HDMITX_CEC_M0</text>
<text x="135.1" y="145.2">HDMITX_SDA</text>
<text x="135.5" y="151.2">LCD1_PWREN_H_GPIO4_D2</text>
</g>
<g font-size="1.7" fill="#00f">
<text x="205.2" y="24.8">Recovery/SARADC_VIN0</text>
<text x="11.6" y="31.5">SDMMC1_D0</text>
<text x="11.6" y="33.4">SDMMC1_D1</text>
<text x="11.6" y="35.4">SDMMC1_D2</text>
<text x="29" y="31.5">/ GMAC0_RXD2</text>
<text x="29" y="33.4">/ GMAC0_RXD3</text>
<text x="29" y="35.4">/ GMAC0_RXCLK</text>
<text x="48.3" y="35.4">/ UART7_RX_M0</text>
<text x="48.3" y="31.5">/ UART6_RX_M0</text>
<text x="48.3" y="33.4">/ UART6_TX_M0</text>
<text x="81.1" y="33.4">/</text>
<text x="81.1" y="31.5">/</text>
<text x="81.1" y="35.4">/</text>
<text x="11.6" y="37.3">SDMMC1_D3</text>
<text x="11.6" y="41.2">SDMMC1_CMD</text>
<text x="29" y="37.3">/ GMAC0_TXD2</text>
<text x="29" y="41.2">/ GMAC0_TXD3</text>
<text x="48.3" y="41.2">/ UART9_RX_M0</text>
<text x="48.3" y="37.3">/ UART7_TX_M0</text>
<text x="81.1" y="37.3">/</text>
<text x="81.1" y="41.2">/</text>
<text x="11.6" y="45">SDMMC1_CLK</text>
<text x="29" y="45">/ GMAC0_TXCLK</text>
<text x="48.3" y="45">/ UART9_TX_M0</text>
<text x="81.1" y="45">/</text>
<text x="11.6" y="48.9">SDMMC1_PWREN</text>
<text x="11.6" y="50.8">SDMMC1_DET</text>
<text x="29" y="48.9">/ I2C4_SDA_M1</text>
<text x="29" y="50.8">/ I2C4_SCL_M1</text>
<text x="48.3" y="50.8">/ UART8_CTSn_M0</text>
<text x="48.3" y="48.9">/ UART8_RTSn_M0</text>
<text x="65.7" y="50.8">/ CAN2_TX_M1</text>
<text x="65.7" y="48.9">/ CAN2_RX_M1</text>
<text x="81.1" y="50.8">/</text>
<text x="81.1" y="48.9">/</text>
<text x="30.9" y="54.7">GMAC0_TXD0</text>
<text x="30.9" y="56.6">GMAC0_TXD1</text>
<text x="30.9" y="58.5">GMAC0_TXEN</text>
<text x="48.3" y="56.6">/ UART1_TX_M0</text>
<text x="48.3" y="54.7">/ UART1_RX_M0</text>
<text x="48.3" y="58.5">/ UART1_RTSn_M0</text>
<text x="65.7" y="58.5">/ SPI1_CLK_M0</text>
<text x="81.1" y="54.7">/</text>
<text x="81.1" y="58.5">/</text>
<text x="81.1" y="56.6">/</text>
<text x="11.6" y="64.3">I2S2_SCLK_RX_M0</text>
<text x="29" y="64.3">/ GMAC0_RXD1</text>
<text x="30.9" y="60.5">GMAC0_RXD0</text>
<text x="48.3" y="60.5">/ UART1_CTSn_M0</text>
<text x="48.3" y="64.3">/ UART6_RTSn_M0</text>
<text x="65.7" y="64.3">/ SPI1_MOSI_M0</text>
<text x="65.7" y="60.5">/ SPI1_MISO_M0</text>
<text x="81.1" y="60.5">/</text>
<text x="81.1" y="64.3">/</text>
<text x="11.6" y="66.3">I2S2_LRCK_RX_M0</text>
<text x="11.6" y="68.2">I2S2_MCLK_M0</text>
<text x="29" y="68.2">/ ETH0_REFCLKO_25M</text>
<text x="29" y="66.3">/ GMAC0_RXDV_CRS</text>
<text x="48.3" y="68.2">/ UART7_RTSn_M0</text>
<text x="48.3" y="66.3">/ UART6_CTSn_M0</text>
<text x="65.7" y="68.2">/ SPI2_CLK_M0</text>
<text x="65.7" y="66.3">/ SPI1_CS0_M0</text>
<text x="81.1" y="68.2">/ GPIO2_C1_d</text>
<text x="81.1" y="66.3">/ GPIO2_C0_d</text>
<text x="11.6" y="77.9">I2S2_SDI_M0</text>
<text x="11.6" y="72.1">I2S2_SCLK_TX_M0</text>
<text x="11.6" y="75.9">I2S2_SDO_M0</text>
<text x="11.6" y="74">I2S2_LRCK_TX_M0</text>
<text x="29" y="75.9">/ GMAC0_MDIO</text>
<text x="29" y="77.9">/ GMAC0_RXER</text>
<text x="29" y="74">/ GMAC0_MDC</text>
<text x="29" y="72.1">/ GMAC0_MCLKINOUT</text>
<text x="48.3" y="72.1">/ UART7_CTSn_M0</text>
<text x="48.3" y="77.9">/ UART8_TX_M0</text>
<text x="48.3" y="74">/ UART9_RTSn_M0</text>
<text x="48.3" y="75.9">/ UART9_CTSn_M0</text>
<text x="65.7" y="77.9">/ SPI2_CS1_M0</text>
<text x="65.7" y="74">/ SPI2_MOSI_M0</text>
<text x="65.7" y="75.9">/ SPI2_CS0_M0</text>
<text x="65.7" y="72.1">/ SPI2_MISO_M0</text>
<text x="81.1" y="75.9">/ GPIO2_C4_d</text>
<text x="81.1" y="77.9">/ GPIO2_C5_d</text>
<text x="81.1" y="74">/ GPIO2_C3_d</text>
<text x="81.1" y="72.1">/ GPIO2_C2_d</text>
<text x="11.6" y="81.7">CLK32K_OUT1</text>
<text x="48.3" y="81.7">/ UART8_RX_M0</text>
<text x="65.7" y="81.7">/ SPI1_CS1_M0</text>
<text x="81.1" y="81.7">/ GPIO2_C6_d</text>
<text x="11.6" y="130">PWM14_M1</text>
<text x="11.6" y="131.9">PWM15_IR_M1</text>
<text x="27" y="130">/ SPI3_CLK_M1</text>
<text x="27" y="131.9">/ SPI3_MOSI_M1</text>
<text x="42.5" y="130">/ CAN1_RX_M1</text>
<text x="42.5" y="131.9">/ CAN1_TX_M1</text>
<text x="57.9" y="130">/ PCIE30X2_CLKREQn_M2</text>
<text x="57.9" y="131.9">/ PCIE30X2_WAKEn_M2</text>
<text x="79.2" y="130">/ I2S3_MCLK_M1</text>
<text x="79.2" y="131.9">/ I2S3_SCLK_M1</text>
<text x="94.6" y="131.9">/ GPIO4_C3_d</text>
<text x="94.6" y="130">/ GPIO4_C2_d</text>
<text x="11.6" y="137.7">PWM13_M1</text>
<text x="11.6" y="135.8">PWM12_M1</text>
<text x="11.6" y="133.9">EDP_HPDIN_M0</text>
<text x="27" y="137.7">/ SPI3_CS0_M1</text>
<text x="27" y="135.8">/ SPI3_MISO_M1</text>
<text x="27" y="133.9">/ SPDIF_TX_M2</text>
<text x="42.5" y="133.9">/ SATA2_ACT_LED</text>
<text x="42.5" y="137.7">/ SATA0_ACT_LED</text>
<text x="42.5" y="135.8">/ SATA1_ACT_LED</text>
<text x="57.9" y="133.9">/ PCIE30X2_PERSTn_M2</text>
<text x="57.9" y="137.7">/ UART9_RX_M1</text>
<text x="57.9" y="135.8">/ UART9_TX_M1</text>
<text x="79.2" y="135.8">/ I2S3_SDO_M1</text>
<text x="79.2" y="133.9">/ I2S3_LRCK_M1</text>
<text x="79.2" y="137.7">/ I2S3_SDI_M1</text>
<text x="94.6" y="135.8">/ GPIO4_C5_d</text>
<text x="94.6" y="137.7">/ GPIO4_C6_d</text>
<text x="94.6" y="133.9">/ GPIO4_C4_d</text>
<text x="11.6" y="143.5">HDMITX_SCL</text>
<text x="27" y="143.5">/ I2C5_SCL_M1</text>
<text x="94.6" y="143.5">/ GPIO4_C7_u</text>
<text x="11.6" y="145.4">HDMITX_SDA</text>
<text x="11.6" y="147.4">HDMITX_CEC_M0</text>
<text x="27" y="147.4">/ SPI3_CS1_M1</text>
<text x="27" y="145.4">/ I2C5_SDA_M1</text>
<text x="94.6" y="147.4">/ GPIO4_D1_u</text>
<text x="94.6" y="145.4">/ GPIO4_D0_u</text>
</g>
<g font-size="1.7" fill="#004080">
<text x="212.9" y="28.8">SARADC_VIN1</text>
<text x="83.3" y="31.7">GPIO2_A3_u</text>
<text x="83.3" y="33.7">GPIO2_A4_u</text>
<text x="83.3" y="35.6">GPIO2_A5_u</text>
<text x="212.9" y="32.7">SARADC_VIN2</text>
<text x="83.3" y="37.5">GPIO2_A6_u</text>
<text x="83.3" y="41.4">GPIO2_A7_u</text>
<text x="212.9" y="36.5">SARADC_VIN3</text>
<text x="212.9" y="40.4">SARADC_VIN4</text>
<text x="83.3" y="45.2">GPIO2_B0_d</text>
<text x="212.9" y="44.2">SARADC_VIN5</text>
<text x="83.3" y="49.1">GPIO2_B1_d</text>
<text x="83.3" y="51">GPIO2_B2_u</text>
<text x="212.9" y="48.1">SARADC_VIN6</text>
<text x="212.9" y="52">SARADC_VIN7</text>
<text x="83.3" y="54.9">GPIO2_B3_u</text>
<text x="83.3" y="56.8">GPIO2_B4_u</text>
<text x="83.3" y="58.7">GPIO2_B5_u</text>
<text x="83.3" y="60.7">GPIO2_B6_u</text>
<text x="83.3" y="64.5">GPIO2_B7_d</text>
<text x="207.8" y="61.6">SARADC_AVDD_1V8</text>
<text x="214.7" y="73.2">OTP_VCC18</text>
<text x="87.2" y="91.6">VCCIO4</text>
<text x="96.7" y="151.4">GPIO4_D2_d</text>
<text x="100.7" y="161">VCCIO7</text>
</g>
<g font-size="1.4">
<text x="30.9" y="1.4">5</text>
<text x="88.8" y="1.4">4</text>
<text x="146.7" y="1.4">3</text>
<text x="204.6" y="1.4">2</text>
<text x="262.6" y="1.4">1</text>
<text x=".5" y="26.1">D</text>
<text x="292" y="26.1">D</text>
<text x=".5" y="71.9">C</text>
<text x="292" y="71.9">C</text>
<text x=".5" y="117.8">B</text>
<text x="292" y="117.8">B</text>
<text x=".5" y="163.6">A</text>
<text x="292" y="163.6">A</text>
<text x="30.9" y="186.8">5</text>
<text x="88.8" y="186.8">4</text>
<text x="146.7" y="186.8">3</text>
<text x="204.6" y="186.8">2</text>
<text x="262.6" y="186.8">1</text>
</g>
</svg>
